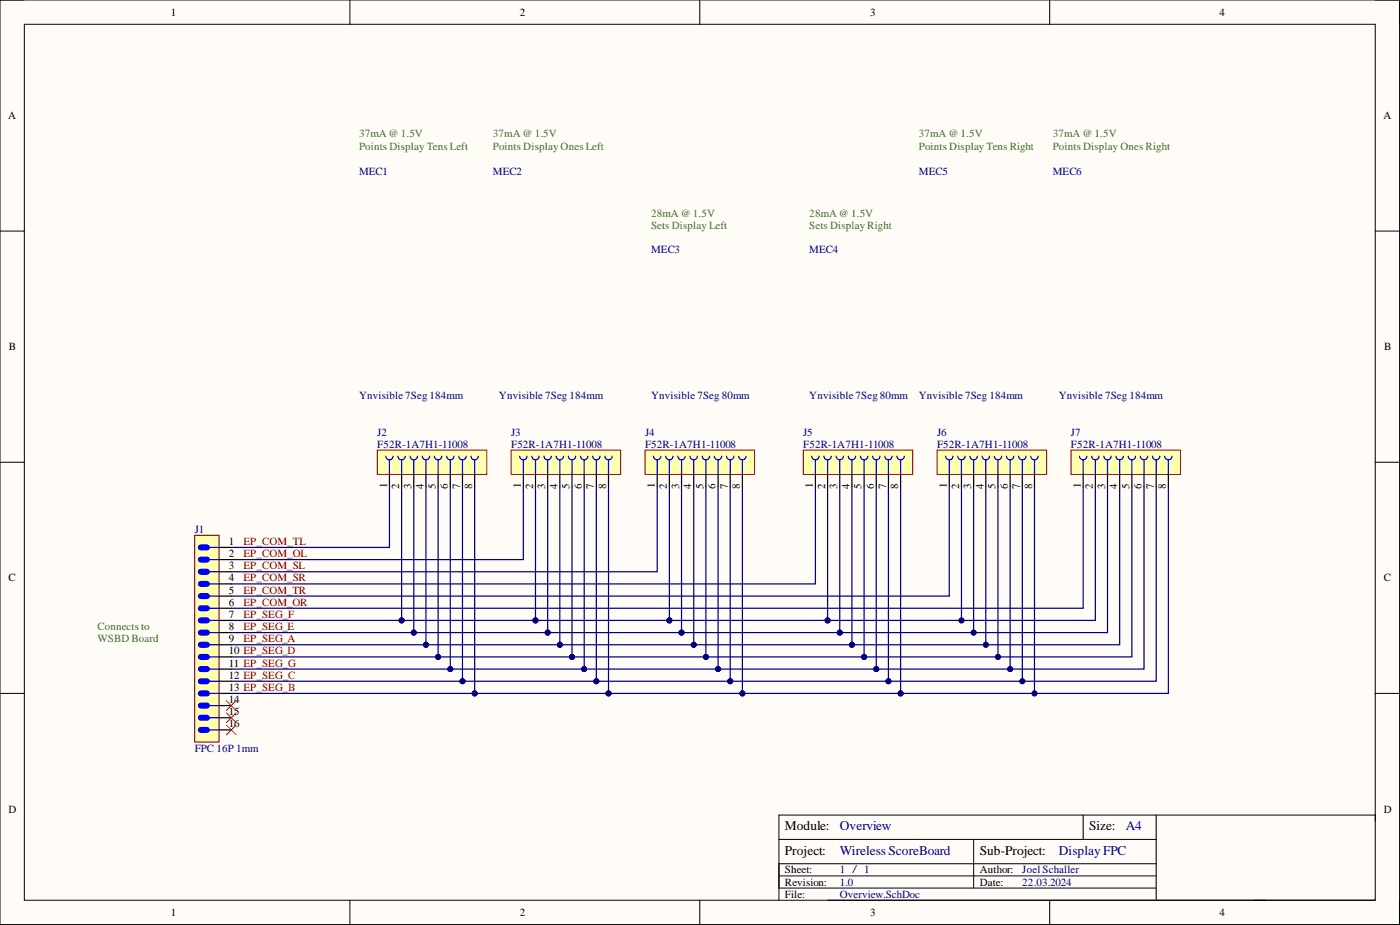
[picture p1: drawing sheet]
<svg xmlns="http://www.w3.org/2000/svg" width="292mm" height="193mm" viewBox="0 0 292 193" stroke-linecap="round" stroke-linejoin="round" font-family="sans-serif">
<path d="M0 0h292v192.9h-292z" fill-rule="evenodd" fill="#fffcf8"/>
<path d="M0 0h292v192.9h-292z" fill="none" stroke="#000" stroke-width=".21"/>
<path d="M5.1 5.1h281.8v182.7h-281.8z" fill-rule="evenodd" fill="#fffcf8"/>
<g fill="none" stroke="#000" stroke-width=".21">
<path d="M0 0h5.1M73 0v5.1M146 0v5.1M219 0v5.1M286.9 0h5.1v5.1M5.1 5.1h281.8v182.7h-281.8zM0 48.2h5.1M286.9 48.2h5.1M0 96.4h5.1M286.9 96.4h5.1M0 144.7h5.1M286.9 144.7h5.1"/>
<path d="M162.5 175.1h78.7M203.1 175.1v10.2M226 170v5.1M241.2 170v17.8M286.9 171.3v-1.3h-124.4v17.8M73 187.8v5.1M146 187.8v5.1M162.5 185.3h78.7M162.5 180.2h78.7M162.5 182.7h78.7M172.7 187.8h114.2M219 187.8v5.1"/>
<path d="M292 187.8v5.1"/>
</g>
<path d="M78.7 93.9h22.9v5.1h-22.9z" fill-rule="evenodd" fill="#ffffb0"/>
<path d="M78.7 93.9h22.9v5.1h-22.9z" fill="none" stroke="#800000" stroke-width=".21"/>
<g fill="none" stroke="#00f" stroke-width=".25">
<path d="M80.5 95.2a.76 .76 0 0 0 .8 .7 .76 .76 0 0 0 .7-.7M81.3 95.9v3.1M83 95.2a.76 .76 0 0 0 .8 .7 .76 .76 0 0 0 .8-.7M83.8 95.9v3.1M85.6 95.2a.76 .76 0 0 0 .7 .7 .76 .76 0 0 0 .8-.7M86.3 95.9v3.1M88.1 95.2a.76 .76 0 0 0 .8 .7 .76 .76 0 0 0 .7-.7M88.9 95.9v3.1M90.7 95.2a.76 .76 0 0 0 .7 .7 .76 .76 0 0 0 .8-.7M91.4 95.9v3.1M93.2 95.2a.76 .76 0 0 0 .8 .7 .76 .76 0 0 0 .7-.7M94 95.9v3.1"/>
<path d="M95.7 95.2a.76 .76 0 0 0 .8 .7 .76 .76 0 0 0 .8-.7M96.5 95.9v3.1M98.3 95.2a.76 .76 0 0 0 .7 .7 .76 .76 0 0 0 .8-.7M99 95.9v3.1"/>
</g>
<path d="M81.3 99v2.5M83.8 99v2.5M86.3 99v2.5M88.9 99v2.5M91.4 99v2.5M94 99v2.5M96.5 99v2.5M99 99v2.5" fill="none" stroke="#000" stroke-width=".25"/>
<path d="M40.6 111.7h5.1v43.1h-5.1z" fill-rule="evenodd" fill="#ffffb0"/>
<path d="M40.6 111.7h5.1v43.1h-5.1z" fill="none" stroke="#800000" stroke-width=".21"/>
<g fill="none" stroke="#00f" stroke-width=".25">
<path d="M43.2 114.2h2.5M43.2 116.7h2.5M43.2 119.3h2.5M43.2 121.8h2.5M43.2 124.4h2.5M43.2 126.9h2.5M43.2 129.4h2.5M43.2 132h2.5M43.2 134.5h2.5M43.2 137h2.5M43.2 139.6h2.5M43.2 142.1h2.5"/>
<path d="M43.2 144.7h2.5M43.2 147.2h2.5M43.2 149.7h2.5M43.2 152.3h2.5"/>
</g>
<g fill="none" stroke="#00f" stroke-width="1.3">
<path d="M41.9 114.2h1.3M41.9 116.7h1.3M41.9 119.3h1.3M41.9 121.8h1.3M41.9 124.4h1.3M41.9 126.9h1.3M41.9 129.4h1.3M41.9 132h1.3M41.9 134.5h1.3M41.9 137h1.3M41.9 139.6h1.3M41.9 142.1h1.3"/>
<path d="M41.9 144.7h1.3M41.9 147.2h1.3M41.9 149.7h1.3M41.9 152.3h1.3"/>
</g>
<g fill="none" stroke="#000" stroke-width=".25">
<path d="M45.7 114.2h2.5M45.7 116.7h2.5M45.7 119.3h2.5M45.7 121.8h2.5M45.7 124.4h2.5M45.7 126.9h2.5M45.7 129.4h2.5M45.7 132h2.5M45.7 134.5h2.5M45.7 137h2.5M45.7 139.6h2.5M45.7 142.1h2.5"/>
<path d="M45.7 144.7h2.5M45.7 147.2h2.5M45.7 149.7h2.5M45.7 152.3h2.5"/>
</g>
<path d="M47.2 146.2l2.1 2M47.2 148.7l2.1 2M47.2 151.3l2.1 2M49.3 146.2l-2.1 2M49.3 148.7l-2.1 2M49.3 151.3l-2.1 2" fill="none" stroke="#f00" stroke-width=".21"/>
<path d="M106.6 93.9h22.9v5.1h-22.9z" fill-rule="evenodd" fill="#ffffb0"/>
<path d="M106.6 93.9h22.9v5.1h-22.9z" fill="none" stroke="#800000" stroke-width=".21"/>
<g fill="none" stroke="#00f" stroke-width=".25">
<path d="M108.4 95.2a.76 .76 0 0 0 .8 .7 .76 .76 0 0 0 .8-.7M109.2 95.9v3.1M111 95.2a.76 .76 0 0 0 .7 .7 .76 .76 0 0 0 .8-.7M111.7 95.9v3.1M113.5 95.2a.76 .76 0 0 0 .8 .7 .76 .76 0 0 0 .7-.7M114.3 95.9v3.1M116 95.2a.76 .76 0 0 0 .8 .7 .76 .76 0 0 0 .8-.7M116.8 95.9v3.1M118.6 95.2a.76 .76 0 0 0 .7 .7 .76 .76 0 0 0 .8-.7M119.3 95.9v3.1M121.1 95.2a.76 .76 0 0 0 .8 .7 .76 .76 0 0 0 .7-.7M121.9 95.9v3.1"/>
<path d="M123.7 95.2a.76 .76 0 0 0 .7 .7 .76 .76 0 0 0 .8-.7M124.4 95.9v3.1M126.2 95.2a.76 .76 0 0 0 .8 .7 .76 .76 0 0 0 .7-.7M127 95.9v3.1"/>
</g>
<path d="M109.2 99v2.5M111.7 99v2.5M114.3 99v2.5M116.8 99v2.5M119.3 99v2.5M121.9 99v2.5M124.4 99v2.5M127 99v2.5" fill="none" stroke="#000" stroke-width=".25"/>
<path d="M134.6 93.9h22.8v5.1h-22.8z" fill-rule="evenodd" fill="#ffffb0"/>
<path d="M134.6 93.9h22.8v5.1h-22.8z" fill="none" stroke="#800000" stroke-width=".21"/>
<g fill="none" stroke="#00f" stroke-width=".25">
<path d="M136.4 95.2a.76 .76 0 0 0 .7 .7 .76 .76 0 0 0 .8-.7M137.1 95.9v3.1M138.9 95.2a.76 .76 0 0 0 .8 .7 .76 .76 0 0 0 .7-.7M139.7 95.9v3.1M141.4 95.2a.76 .76 0 0 0 .8 .7 .76 .76 0 0 0 .8-.7M142.2 95.9v3.1M144 95.2a.76 .76 0 0 0 .7 .7 .76 .76 0 0 0 .8-.7M144.7 95.9v3.1M146.5 95.2a.76 .76 0 0 0 .8 .7 .76 .76 0 0 0 .7-.7M147.3 95.9v3.1M149.1 95.2a.76 .76 0 0 0 .7 .7 .76 .76 0 0 0 .8-.7M149.8 95.9v3.1"/>
<path d="M151.6 95.2a.76 .76 0 0 0 .8 .7 .76 .76 0 0 0 .7-.7M152.4 95.9v3.1M154.1 95.2a.76 .76 0 0 0 .8 .7 .76 .76 0 0 0 .8-.7M154.9 95.9v3.1"/>
</g>
<path d="M137.1 99v2.5M139.7 99v2.5M142.2 99v2.5M144.7 99v2.5M147.3 99v2.5M149.8 99v2.5M152.4 99v2.5M154.9 99v2.5" fill="none" stroke="#000" stroke-width=".25"/>
<path d="M167.6 93.9h22.8v5.1h-22.8z" fill-rule="evenodd" fill="#ffffb0"/>
<path d="M167.6 93.9h22.8v5.1h-22.8z" fill="none" stroke="#800000" stroke-width=".21"/>
<g fill="none" stroke="#00f" stroke-width=".25">
<path d="M169.4 95.2a.76 .76 0 0 0 .7 .7 .76 .76 0 0 0 .8-.7M170.1 95.9v3.1M171.9 95.2a.76 .76 0 0 0 .8 .7 .76 .76 0 0 0 .7-.7M172.7 95.9v3.1M174.4 95.2a.76 .76 0 0 0 .8 .7 .76 .76 0 0 0 .8-.7M175.2 95.9v3.1M177 95.2a.76 .76 0 0 0 .7 .7 .76 .76 0 0 0 .8-.7M177.7 95.9v3.1M179.5 95.2a.76 .76 0 0 0 .8 .7 .76 .76 0 0 0 .7-.7M180.3 95.9v3.1M182.1 95.2a.76 .76 0 0 0 .7 .7 .76 .76 0 0 0 .8-.7M182.8 95.9v3.1"/>
<path d="M184.6 95.2a.76 .76 0 0 0 .8 .7 .76 .76 0 0 0 .7-.7M185.4 95.9v3.1M187.1 95.2a.76 .76 0 0 0 .8 .7 .76 .76 0 0 0 .8-.7M187.9 95.9v3.1"/>
</g>
<path d="M170.1 99v2.5M172.7 99v2.5M175.2 99v2.5M177.7 99v2.5M180.3 99v2.5M182.8 99v2.5M185.4 99v2.5M187.9 99v2.5" fill="none" stroke="#000" stroke-width=".25"/>
<path d="M195.5 93.9h22.9v5.1h-22.9z" fill-rule="evenodd" fill="#ffffb0"/>
<path d="M195.5 93.9h22.9v5.1h-22.9z" fill="none" stroke="#800000" stroke-width=".21"/>
<g fill="none" stroke="#00f" stroke-width=".25">
<path d="M197.3 95.2a.76 .76 0 0 0 .8 .7 .76 .76 0 0 0 .7-.7M198.1 95.9v3.1M199.8 95.2a.76 .76 0 0 0 .8 .7 .76 .76 0 0 0 .8-.7M200.6 95.9v3.1M202.4 95.2a.76 .76 0 0 0 .7 .7 .76 .76 0 0 0 .8-.7M203.1 95.9v3.1M204.9 95.2a.76 .76 0 0 0 .8 .7 .76 .76 0 0 0 .7-.7M205.7 95.9v3.1M207.5 95.2a.76 .76 0 0 0 .7 .7 .76 .76 0 0 0 .8-.7M208.2 95.9v3.1M210 95.2a.76 .76 0 0 0 .8 .7 .76 .76 0 0 0 .7-.7M210.8 95.9v3.1"/>
<path d="M212.5 95.2a.76 .76 0 0 0 .8 .7 .76 .76 0 0 0 .8-.7M213.3 95.9v3.1M215.1 95.2a.76 .76 0 0 0 .7 .7 .76 .76 0 0 0 .8-.7M215.8 95.9v3.1"/>
</g>
<path d="M198.1 99v2.5M200.6 99v2.5M203.1 99v2.5M205.7 99v2.5M208.2 99v2.5M210.8 99v2.5M213.3 99v2.5M215.8 99v2.5" fill="none" stroke="#000" stroke-width=".25"/>
<path d="M223.5 93.9h22.8v5.1h-22.8z" fill-rule="evenodd" fill="#ffffb0"/>
<path d="M223.5 93.9h22.8v5.1h-22.8z" fill="none" stroke="#800000" stroke-width=".21"/>
<g fill="none" stroke="#00f" stroke-width=".25">
<path d="M225.2 95.2a.76 .76 0 0 0 .8 .7 .76 .76 0 0 0 .8-.7M226 95.9v3.1M227.8 95.2a.76 .76 0 0 0 .7 .7 .76 .76 0 0 0 .8-.7M228.5 95.9v3.1M230.3 95.2a.76 .76 0 0 0 .8 .7 .76 .76 0 0 0 .7-.7M231.1 95.9v3.1M232.9 95.2a.76 .76 0 0 0 .7 .7 .76 .76 0 0 0 .8-.7M233.6 95.9v3.1M235.4 95.2a.76 .76 0 0 0 .8 .7 .76 .76 0 0 0 .7-.7M236.2 95.9v3.1M237.9 95.2a.76 .76 0 0 0 .8 .7 .76 .76 0 0 0 .8-.7M238.7 95.9v3.1"/>
<path d="M240.5 95.2a.76 .76 0 0 0 .7 .7 .76 .76 0 0 0 .8-.7M241.2 95.9v3.1M243 95.2a.76 .76 0 0 0 .8 .7 .76 .76 0 0 0 .7-.7M243.8 95.9v3.1"/>
</g>
<path d="M226 99v2.5M228.5 99v2.5M231.1 99v2.5M233.6 99v2.5M236.2 99v2.5M238.7 99v2.5M241.2 99v2.5M243.8 99v2.5" fill="none" stroke="#000" stroke-width=".25"/>
<path d="M81.3 101.5v12.7h-33.1M83.8 101.5v27.9" fill="none" stroke="#000080" stroke-width=".25"/>
<circle cx="83.8" cy="129.4" r=".51" fill="#000080"/>
<circle cx="83.8" cy="129.4" r=".51" fill="none" stroke="#000080" stroke-width=".21"/>
<path d="M86.3 101.5v30.5" fill="none" stroke="#000080" stroke-width=".25"/>
<circle cx="86.3" cy="132" r=".51" fill="#000080"/>
<circle cx="86.3" cy="132" r=".51" fill="none" stroke="#000080" stroke-width=".21"/>
<path d="M88.9 101.5v33" fill="none" stroke="#000080" stroke-width=".25"/>
<circle cx="88.9" cy="134.5" r=".51" fill="#000080"/>
<circle cx="88.9" cy="134.5" r=".51" fill="none" stroke="#000080" stroke-width=".21"/>
<path d="M91.4 101.5v35.5" fill="none" stroke="#000080" stroke-width=".25"/>
<circle cx="91.4" cy="137" r=".51" fill="#000080"/>
<circle cx="91.4" cy="137" r=".51" fill="none" stroke="#000080" stroke-width=".21"/>
<path d="M94 101.5v38.1" fill="none" stroke="#000080" stroke-width=".25"/>
<circle cx="94" cy="139.6" r=".51" fill="#000080"/>
<circle cx="94" cy="139.6" r=".51" fill="none" stroke="#000080" stroke-width=".21"/>
<path d="M96.5 101.5v40.6" fill="none" stroke="#000080" stroke-width=".25"/>
<circle cx="96.5" cy="142.1" r=".51" fill="#000080"/>
<circle cx="96.5" cy="142.1" r=".51" fill="none" stroke="#000080" stroke-width=".21"/>
<path d="M99 101.5v43.2" fill="none" stroke="#000080" stroke-width=".25"/>
<circle cx="99" cy="144.7" r=".51" fill="#000080"/>
<circle cx="99" cy="144.7" r=".51" fill="none" stroke="#000080" stroke-width=".21"/>
<path d="M48.2 144.7h50.8" fill="none" stroke="#000080" stroke-width=".25"/>
<circle cx="99" cy="144.7" r=".51" fill="#000080"/>
<circle cx="99" cy="144.7" r=".51" fill="none" stroke="#000080" stroke-width=".21"/>
<path d="M48.2 142.1h48.3" fill="none" stroke="#000080" stroke-width=".25"/>
<circle cx="96.5" cy="142.1" r=".51" fill="#000080"/>
<circle cx="96.5" cy="142.1" r=".51" fill="none" stroke="#000080" stroke-width=".21"/>
<path d="M48.2 139.6h45.8" fill="none" stroke="#000080" stroke-width=".25"/>
<circle cx="94" cy="139.6" r=".51" fill="#000080"/>
<circle cx="94" cy="139.6" r=".51" fill="none" stroke="#000080" stroke-width=".21"/>
<path d="M48.2 137h43.2" fill="none" stroke="#000080" stroke-width=".25"/>
<circle cx="91.4" cy="137" r=".51" fill="#000080"/>
<circle cx="91.4" cy="137" r=".51" fill="none" stroke="#000080" stroke-width=".21"/>
<path d="M48.2 134.5h40.7" fill="none" stroke="#000080" stroke-width=".25"/>
<circle cx="88.9" cy="134.5" r=".51" fill="#000080"/>
<circle cx="88.9" cy="134.5" r=".51" fill="none" stroke="#000080" stroke-width=".21"/>
<path d="M48.2 132h38.1" fill="none" stroke="#000080" stroke-width=".25"/>
<circle cx="86.3" cy="132" r=".51" fill="#000080"/>
<circle cx="86.3" cy="132" r=".51" fill="none" stroke="#000080" stroke-width=".21"/>
<path d="M48.2 129.4h35.6" fill="none" stroke="#000080" stroke-width=".25"/>
<circle cx="83.8" cy="129.4" r=".51" fill="#000080"/>
<circle cx="83.8" cy="129.4" r=".51" fill="none" stroke="#000080" stroke-width=".21"/>
<path d="M111.7 101.5v27.9" fill="none" stroke="#000080" stroke-width=".25"/>
<circle cx="111.7" cy="129.4" r=".51" fill="#000080"/>
<circle cx="111.7" cy="129.4" r=".51" fill="none" stroke="#000080" stroke-width=".21"/>
<path d="M114.3 101.5v30.5" fill="none" stroke="#000080" stroke-width=".25"/>
<circle cx="114.3" cy="132" r=".51" fill="#000080"/>
<circle cx="114.3" cy="132" r=".51" fill="none" stroke="#000080" stroke-width=".21"/>
<path d="M116.8 101.5v33" fill="none" stroke="#000080" stroke-width=".25"/>
<circle cx="116.8" cy="134.5" r=".51" fill="#000080"/>
<circle cx="116.8" cy="134.5" r=".51" fill="none" stroke="#000080" stroke-width=".21"/>
<path d="M119.3 101.5v35.5" fill="none" stroke="#000080" stroke-width=".25"/>
<circle cx="119.3" cy="137" r=".51" fill="#000080"/>
<circle cx="119.3" cy="137" r=".51" fill="none" stroke="#000080" stroke-width=".21"/>
<path d="M121.9 101.5v38.1" fill="none" stroke="#000080" stroke-width=".25"/>
<circle cx="121.9" cy="139.6" r=".51" fill="#000080"/>
<circle cx="121.9" cy="139.6" r=".51" fill="none" stroke="#000080" stroke-width=".21"/>
<path d="M124.4 101.5v40.6" fill="none" stroke="#000080" stroke-width=".25"/>
<circle cx="124.4" cy="142.1" r=".51" fill="#000080"/>
<circle cx="124.4" cy="142.1" r=".51" fill="none" stroke="#000080" stroke-width=".21"/>
<path d="M127 101.5v43.2" fill="none" stroke="#000080" stroke-width=".25"/>
<circle cx="127" cy="144.7" r=".51" fill="#000080"/>
<circle cx="127" cy="144.7" r=".51" fill="none" stroke="#000080" stroke-width=".21"/>
<path d="M83.8 129.4h27.9" fill="none" stroke="#000080" stroke-width=".25"/>
<circle cx="83.8" cy="129.4" r=".51" fill="#000080"/>
<circle cx="83.8" cy="129.4" r=".51" fill="none" stroke="#000080" stroke-width=".21"/>
<circle cx="111.7" cy="129.4" r=".51" fill="#000080"/>
<circle cx="111.7" cy="129.4" r=".51" fill="none" stroke="#000080" stroke-width=".21"/>
<path d="M86.3 132h28" fill="none" stroke="#000080" stroke-width=".25"/>
<circle cx="86.3" cy="132" r=".51" fill="#000080"/>
<circle cx="86.3" cy="132" r=".51" fill="none" stroke="#000080" stroke-width=".21"/>
<circle cx="114.3" cy="132" r=".51" fill="#000080"/>
<circle cx="114.3" cy="132" r=".51" fill="none" stroke="#000080" stroke-width=".21"/>
<path d="M88.9 134.5h27.9" fill="none" stroke="#000080" stroke-width=".25"/>
<circle cx="88.9" cy="134.5" r=".51" fill="#000080"/>
<circle cx="88.9" cy="134.5" r=".51" fill="none" stroke="#000080" stroke-width=".21"/>
<circle cx="116.8" cy="134.5" r=".51" fill="#000080"/>
<circle cx="116.8" cy="134.5" r=".51" fill="none" stroke="#000080" stroke-width=".21"/>
<path d="M91.4 137h27.9" fill="none" stroke="#000080" stroke-width=".25"/>
<circle cx="91.4" cy="137" r=".51" fill="#000080"/>
<circle cx="91.4" cy="137" r=".51" fill="none" stroke="#000080" stroke-width=".21"/>
<circle cx="119.3" cy="137" r=".51" fill="#000080"/>
<circle cx="119.3" cy="137" r=".51" fill="none" stroke="#000080" stroke-width=".21"/>
<path d="M94 139.6h27.9" fill="none" stroke="#000080" stroke-width=".25"/>
<circle cx="94" cy="139.6" r=".51" fill="#000080"/>
<circle cx="94" cy="139.6" r=".51" fill="none" stroke="#000080" stroke-width=".21"/>
<circle cx="121.9" cy="139.6" r=".51" fill="#000080"/>
<circle cx="121.9" cy="139.6" r=".51" fill="none" stroke="#000080" stroke-width=".21"/>
<path d="M96.5 142.1h27.9" fill="none" stroke="#000080" stroke-width=".25"/>
<circle cx="96.5" cy="142.1" r=".51" fill="#000080"/>
<circle cx="96.5" cy="142.1" r=".51" fill="none" stroke="#000080" stroke-width=".21"/>
<circle cx="124.4" cy="142.1" r=".51" fill="#000080"/>
<circle cx="124.4" cy="142.1" r=".51" fill="none" stroke="#000080" stroke-width=".21"/>
<path d="M99 144.7h28" fill="none" stroke="#000080" stroke-width=".25"/>
<circle cx="99" cy="144.7" r=".51" fill="#000080"/>
<circle cx="99" cy="144.7" r=".51" fill="none" stroke="#000080" stroke-width=".21"/>
<circle cx="127" cy="144.7" r=".51" fill="#000080"/>
<circle cx="127" cy="144.7" r=".51" fill="none" stroke="#000080" stroke-width=".21"/>
<path d="M139.7 101.5v27.9" fill="none" stroke="#000080" stroke-width=".25"/>
<circle cx="139.7" cy="129.4" r=".51" fill="#000080"/>
<circle cx="139.7" cy="129.4" r=".51" fill="none" stroke="#000080" stroke-width=".21"/>
<path d="M142.2 101.5v30.5" fill="none" stroke="#000080" stroke-width=".25"/>
<circle cx="142.2" cy="132" r=".51" fill="#000080"/>
<circle cx="142.2" cy="132" r=".51" fill="none" stroke="#000080" stroke-width=".21"/>
<path d="M144.7 101.5v33" fill="none" stroke="#000080" stroke-width=".25"/>
<circle cx="144.7" cy="134.5" r=".51" fill="#000080"/>
<circle cx="144.7" cy="134.5" r=".51" fill="none" stroke="#000080" stroke-width=".21"/>
<path d="M147.3 101.5v35.5" fill="none" stroke="#000080" stroke-width=".25"/>
<circle cx="147.3" cy="137" r=".51" fill="#000080"/>
<circle cx="147.3" cy="137" r=".51" fill="none" stroke="#000080" stroke-width=".21"/>
<path d="M149.8 101.5v38.1" fill="none" stroke="#000080" stroke-width=".25"/>
<circle cx="149.8" cy="139.6" r=".51" fill="#000080"/>
<circle cx="149.8" cy="139.6" r=".51" fill="none" stroke="#000080" stroke-width=".21"/>
<path d="M152.4 101.5v40.6" fill="none" stroke="#000080" stroke-width=".25"/>
<circle cx="152.4" cy="142.1" r=".51" fill="#000080"/>
<circle cx="152.4" cy="142.1" r=".51" fill="none" stroke="#000080" stroke-width=".21"/>
<path d="M154.9 101.5v43.2" fill="none" stroke="#000080" stroke-width=".25"/>
<circle cx="154.9" cy="144.7" r=".51" fill="#000080"/>
<circle cx="154.9" cy="144.7" r=".51" fill="none" stroke="#000080" stroke-width=".21"/>
<path d="M111.7 129.4h28" fill="none" stroke="#000080" stroke-width=".25"/>
<circle cx="111.7" cy="129.4" r=".51" fill="#000080"/>
<circle cx="111.7" cy="129.4" r=".51" fill="none" stroke="#000080" stroke-width=".21"/>
<circle cx="139.7" cy="129.4" r=".51" fill="#000080"/>
<circle cx="139.7" cy="129.4" r=".51" fill="none" stroke="#000080" stroke-width=".21"/>
<path d="M114.3 132h27.9" fill="none" stroke="#000080" stroke-width=".25"/>
<circle cx="114.3" cy="132" r=".51" fill="#000080"/>
<circle cx="114.3" cy="132" r=".51" fill="none" stroke="#000080" stroke-width=".21"/>
<circle cx="142.2" cy="132" r=".51" fill="#000080"/>
<circle cx="142.2" cy="132" r=".51" fill="none" stroke="#000080" stroke-width=".21"/>
<path d="M116.8 134.5h27.9" fill="none" stroke="#000080" stroke-width=".25"/>
<circle cx="116.8" cy="134.5" r=".51" fill="#000080"/>
<circle cx="116.8" cy="134.5" r=".51" fill="none" stroke="#000080" stroke-width=".21"/>
<circle cx="144.7" cy="134.5" r=".51" fill="#000080"/>
<circle cx="144.7" cy="134.5" r=".51" fill="none" stroke="#000080" stroke-width=".21"/>
<path d="M119.3 137h28" fill="none" stroke="#000080" stroke-width=".25"/>
<circle cx="119.3" cy="137" r=".51" fill="#000080"/>
<circle cx="119.3" cy="137" r=".51" fill="none" stroke="#000080" stroke-width=".21"/>
<circle cx="147.3" cy="137" r=".51" fill="#000080"/>
<circle cx="147.3" cy="137" r=".51" fill="none" stroke="#000080" stroke-width=".21"/>
<path d="M121.9 139.6h27.9" fill="none" stroke="#000080" stroke-width=".25"/>
<circle cx="121.9" cy="139.6" r=".51" fill="#000080"/>
<circle cx="121.9" cy="139.6" r=".51" fill="none" stroke="#000080" stroke-width=".21"/>
<circle cx="149.8" cy="139.6" r=".51" fill="#000080"/>
<circle cx="149.8" cy="139.6" r=".51" fill="none" stroke="#000080" stroke-width=".21"/>
<path d="M124.4 142.1h28" fill="none" stroke="#000080" stroke-width=".25"/>
<circle cx="124.4" cy="142.1" r=".51" fill="#000080"/>
<circle cx="124.4" cy="142.1" r=".51" fill="none" stroke="#000080" stroke-width=".21"/>
<circle cx="152.4" cy="142.1" r=".51" fill="#000080"/>
<circle cx="152.4" cy="142.1" r=".51" fill="none" stroke="#000080" stroke-width=".21"/>
<path d="M127 144.7h27.9" fill="none" stroke="#000080" stroke-width=".25"/>
<circle cx="127" cy="144.7" r=".51" fill="#000080"/>
<circle cx="127" cy="144.7" r=".51" fill="none" stroke="#000080" stroke-width=".21"/>
<circle cx="154.9" cy="144.7" r=".51" fill="#000080"/>
<circle cx="154.9" cy="144.7" r=".51" fill="none" stroke="#000080" stroke-width=".21"/>
<path d="M172.7 101.5v27.9" fill="none" stroke="#000080" stroke-width=".25"/>
<circle cx="172.7" cy="129.4" r=".51" fill="#000080"/>
<circle cx="172.7" cy="129.4" r=".51" fill="none" stroke="#000080" stroke-width=".21"/>
<path d="M175.2 101.5v30.5" fill="none" stroke="#000080" stroke-width=".25"/>
<circle cx="175.2" cy="132" r=".51" fill="#000080"/>
<circle cx="175.2" cy="132" r=".51" fill="none" stroke="#000080" stroke-width=".21"/>
<path d="M177.7 101.5v33" fill="none" stroke="#000080" stroke-width=".25"/>
<circle cx="177.7" cy="134.5" r=".51" fill="#000080"/>
<circle cx="177.7" cy="134.5" r=".51" fill="none" stroke="#000080" stroke-width=".21"/>
<path d="M180.3 101.5v35.5" fill="none" stroke="#000080" stroke-width=".25"/>
<circle cx="180.3" cy="137" r=".51" fill="#000080"/>
<circle cx="180.3" cy="137" r=".51" fill="none" stroke="#000080" stroke-width=".21"/>
<path d="M182.8 101.5v38.1" fill="none" stroke="#000080" stroke-width=".25"/>
<circle cx="182.8" cy="139.6" r=".51" fill="#000080"/>
<circle cx="182.8" cy="139.6" r=".51" fill="none" stroke="#000080" stroke-width=".21"/>
<path d="M185.4 101.5v40.6" fill="none" stroke="#000080" stroke-width=".25"/>
<circle cx="185.4" cy="142.1" r=".51" fill="#000080"/>
<circle cx="185.4" cy="142.1" r=".51" fill="none" stroke="#000080" stroke-width=".21"/>
<path d="M187.9 101.5v43.2" fill="none" stroke="#000080" stroke-width=".25"/>
<circle cx="187.9" cy="144.7" r=".51" fill="#000080"/>
<circle cx="187.9" cy="144.7" r=".51" fill="none" stroke="#000080" stroke-width=".21"/>
<path d="M139.7 129.4h33" fill="none" stroke="#000080" stroke-width=".25"/>
<circle cx="139.7" cy="129.4" r=".51" fill="#000080"/>
<circle cx="139.7" cy="129.4" r=".51" fill="none" stroke="#000080" stroke-width=".21"/>
<circle cx="172.7" cy="129.4" r=".51" fill="#000080"/>
<circle cx="172.7" cy="129.4" r=".51" fill="none" stroke="#000080" stroke-width=".21"/>
<path d="M142.2 132h33" fill="none" stroke="#000080" stroke-width=".25"/>
<circle cx="142.2" cy="132" r=".51" fill="#000080"/>
<circle cx="142.2" cy="132" r=".51" fill="none" stroke="#000080" stroke-width=".21"/>
<circle cx="175.2" cy="132" r=".51" fill="#000080"/>
<circle cx="175.2" cy="132" r=".51" fill="none" stroke="#000080" stroke-width=".21"/>
<path d="M144.7 134.5h33" fill="none" stroke="#000080" stroke-width=".25"/>
<circle cx="144.7" cy="134.5" r=".51" fill="#000080"/>
<circle cx="144.7" cy="134.5" r=".51" fill="none" stroke="#000080" stroke-width=".21"/>
<circle cx="177.7" cy="134.5" r=".51" fill="#000080"/>
<circle cx="177.7" cy="134.5" r=".51" fill="none" stroke="#000080" stroke-width=".21"/>
<path d="M147.3 137h33" fill="none" stroke="#000080" stroke-width=".25"/>
<circle cx="147.3" cy="137" r=".51" fill="#000080"/>
<circle cx="147.3" cy="137" r=".51" fill="none" stroke="#000080" stroke-width=".21"/>
<circle cx="180.3" cy="137" r=".51" fill="#000080"/>
<circle cx="180.3" cy="137" r=".51" fill="none" stroke="#000080" stroke-width=".21"/>
<path d="M149.8 139.6h33" fill="none" stroke="#000080" stroke-width=".25"/>
<circle cx="149.8" cy="139.6" r=".51" fill="#000080"/>
<circle cx="149.8" cy="139.6" r=".51" fill="none" stroke="#000080" stroke-width=".21"/>
<circle cx="182.8" cy="139.6" r=".51" fill="#000080"/>
<circle cx="182.8" cy="139.6" r=".51" fill="none" stroke="#000080" stroke-width=".21"/>
<path d="M152.4 142.1h33" fill="none" stroke="#000080" stroke-width=".25"/>
<circle cx="152.4" cy="142.1" r=".51" fill="#000080"/>
<circle cx="152.4" cy="142.1" r=".51" fill="none" stroke="#000080" stroke-width=".21"/>
<circle cx="185.4" cy="142.1" r=".51" fill="#000080"/>
<circle cx="185.4" cy="142.1" r=".51" fill="none" stroke="#000080" stroke-width=".21"/>
<path d="M154.9 144.7h33" fill="none" stroke="#000080" stroke-width=".25"/>
<circle cx="154.9" cy="144.7" r=".51" fill="#000080"/>
<circle cx="154.9" cy="144.7" r=".51" fill="none" stroke="#000080" stroke-width=".21"/>
<circle cx="187.9" cy="144.7" r=".51" fill="#000080"/>
<circle cx="187.9" cy="144.7" r=".51" fill="none" stroke="#000080" stroke-width=".21"/>
<path d="M200.6 101.5v27.9" fill="none" stroke="#000080" stroke-width=".25"/>
<circle cx="200.6" cy="129.4" r=".51" fill="#000080"/>
<circle cx="200.6" cy="129.4" r=".51" fill="none" stroke="#000080" stroke-width=".21"/>
<path d="M203.1 101.5v30.5" fill="none" stroke="#000080" stroke-width=".25"/>
<circle cx="203.1" cy="132" r=".51" fill="#000080"/>
<circle cx="203.1" cy="132" r=".51" fill="none" stroke="#000080" stroke-width=".21"/>
<path d="M205.7 101.5v33" fill="none" stroke="#000080" stroke-width=".25"/>
<circle cx="205.7" cy="134.5" r=".51" fill="#000080"/>
<circle cx="205.7" cy="134.5" r=".51" fill="none" stroke="#000080" stroke-width=".21"/>
<path d="M208.2 101.5v35.5" fill="none" stroke="#000080" stroke-width=".25"/>
<circle cx="208.2" cy="137" r=".51" fill="#000080"/>
<circle cx="208.2" cy="137" r=".51" fill="none" stroke="#000080" stroke-width=".21"/>
<path d="M210.8 101.5v38.1" fill="none" stroke="#000080" stroke-width=".25"/>
<circle cx="210.8" cy="139.6" r=".51" fill="#000080"/>
<circle cx="210.8" cy="139.6" r=".51" fill="none" stroke="#000080" stroke-width=".21"/>
<path d="M213.3 101.5v40.6" fill="none" stroke="#000080" stroke-width=".25"/>
<circle cx="213.3" cy="142.1" r=".51" fill="#000080"/>
<circle cx="213.3" cy="142.1" r=".51" fill="none" stroke="#000080" stroke-width=".21"/>
<path d="M215.8 101.5v43.2" fill="none" stroke="#000080" stroke-width=".25"/>
<circle cx="215.8" cy="144.7" r=".51" fill="#000080"/>
<circle cx="215.8" cy="144.7" r=".51" fill="none" stroke="#000080" stroke-width=".21"/>
<path d="M109.2 101.5v15.2h-61M137.1 101.5v17.8h-88.9M170.1 101.5v20.3h-121.9M198.1 101.5v22.9h-149.9M226 101.5v25.4h-177.8M228.5 101.5v27.9h-55.8" fill="none" stroke="#000080" stroke-width=".25"/>
<circle cx="172.7" cy="129.4" r=".51" fill="#000080"/>
<circle cx="172.7" cy="129.4" r=".51" fill="none" stroke="#000080" stroke-width=".21"/>
<circle cx="200.6" cy="129.4" r=".51" fill="#000080"/>
<circle cx="200.6" cy="129.4" r=".51" fill="none" stroke="#000080" stroke-width=".21"/>
<path d="M231.1 101.5v30.5h-55.9" fill="none" stroke="#000080" stroke-width=".25"/>
<circle cx="175.2" cy="132" r=".51" fill="#000080"/>
<circle cx="175.2" cy="132" r=".51" fill="none" stroke="#000080" stroke-width=".21"/>
<circle cx="203.1" cy="132" r=".51" fill="#000080"/>
<circle cx="203.1" cy="132" r=".51" fill="none" stroke="#000080" stroke-width=".21"/>
<path d="M233.6 101.5v33h-55.9" fill="none" stroke="#000080" stroke-width=".25"/>
<circle cx="177.7" cy="134.5" r=".51" fill="#000080"/>
<circle cx="177.7" cy="134.5" r=".51" fill="none" stroke="#000080" stroke-width=".21"/>
<circle cx="205.7" cy="134.5" r=".51" fill="#000080"/>
<circle cx="205.7" cy="134.5" r=".51" fill="none" stroke="#000080" stroke-width=".21"/>
<path d="M236.2 101.5v35.5h-55.9" fill="none" stroke="#000080" stroke-width=".25"/>
<circle cx="180.3" cy="137" r=".51" fill="#000080"/>
<circle cx="180.3" cy="137" r=".51" fill="none" stroke="#000080" stroke-width=".21"/>
<circle cx="208.2" cy="137" r=".51" fill="#000080"/>
<circle cx="208.2" cy="137" r=".51" fill="none" stroke="#000080" stroke-width=".21"/>
<path d="M238.7 101.5v38.1h-55.9" fill="none" stroke="#000080" stroke-width=".25"/>
<circle cx="182.8" cy="139.6" r=".51" fill="#000080"/>
<circle cx="182.8" cy="139.6" r=".51" fill="none" stroke="#000080" stroke-width=".21"/>
<circle cx="210.8" cy="139.6" r=".51" fill="#000080"/>
<circle cx="210.8" cy="139.6" r=".51" fill="none" stroke="#000080" stroke-width=".21"/>
<path d="M241.2 101.5v40.6h-55.8" fill="none" stroke="#000080" stroke-width=".25"/>
<circle cx="185.4" cy="142.1" r=".51" fill="#000080"/>
<circle cx="185.4" cy="142.1" r=".51" fill="none" stroke="#000080" stroke-width=".21"/>
<circle cx="213.3" cy="142.1" r=".51" fill="#000080"/>
<circle cx="213.3" cy="142.1" r=".51" fill="none" stroke="#000080" stroke-width=".21"/>
<path d="M243.8 101.5v43.2h-55.9" fill="none" stroke="#000080" stroke-width=".25"/>
<circle cx="187.9" cy="144.7" r=".51" fill="#000080"/>
<circle cx="187.9" cy="144.7" r=".51" fill="none" stroke="#000080" stroke-width=".21"/>
<circle cx="215.8" cy="144.7" r=".51" fill="#000080"/>
<circle cx="215.8" cy="144.7" r=".51" fill="none" stroke="#000080" stroke-width=".21"/>
<g font-size="2.8">
<text x="163.8" y="173.3">Module:</text>
<text x="227.3" y="173.3">Size:</text>
<text x="163.8" y="178.3">Project:</text>
<text x="204.4" y="178.3">Sub-Project:</text>
</g>
<g font-size="2.8" fill="#000080">
<text x="175.2" y="173.3">Overview</text>
<text x="234.9" y="173.3">A4</text>
<text x="175.2" y="178.3">Wireless ScoreBoard</text>
<text x="220.9" y="178.3">DisplayFPC</text>
</g>
<g font-size="2.3">
<text x="35.6" y="3.3">1</text>
<text x="108.4" y="3.3">2</text>
<text x="181.6" y="3.3">3</text>
<text x="254.4" y="3.3">4</text>
<text x="1.7" y="24.9">A</text>
<text x="288.6" y="24.9">A</text>
<text x="1.9" y="73.1">B</text>
<text x="288.8" y="73.1">B</text>
<text x="80.7" y="101.9" transform="rotate(-90 80.7 101.9)">1</text>
<text x="85.8" y="101.9" transform="rotate(-90 85.8 101.9)">3</text>
<text x="108.7" y="101.9" transform="rotate(-90 108.7 101.9)">1</text>
<text x="113.8" y="101.9" transform="rotate(-90 113.8 101.9)">3</text>
<text x="136.6" y="101.9" transform="rotate(-90 136.6 101.9)">1</text>
<text x="141.7" y="101.9" transform="rotate(-90 141.7 101.9)">3</text>
<text x="169.6" y="101.9" transform="rotate(-90 169.6 101.9)">1</text>
<text x="174.7" y="101.9" transform="rotate(-90 174.7 101.9)">3</text>
<text x="197.6" y="101.9" transform="rotate(-90 197.6 101.9)">1</text>
<text x="202.6" y="101.9" transform="rotate(-90 202.6 101.9)">3</text>
<text x="225.5" y="101.9" transform="rotate(-90 225.5 101.9)">1</text>
<text x="230.6" y="101.9" transform="rotate(-90 230.6 101.9)">3</text>
<text x="83.3" y="102" transform="rotate(-90 83.3 102)">2</text>
<text x="88.4" y="102.1" transform="rotate(-90 88.4 102.1)">4</text>
<text x="90.9" y="102" transform="rotate(-90 90.9 102)">5</text>
<text x="93.4" y="102" transform="rotate(-90 93.4 102)">6</text>
<text x="96" y="102" transform="rotate(-90 96 102)">7</text>
<text x="98.5" y="102" transform="rotate(-90 98.5 102)">8</text>
<text x="111.2" y="102" transform="rotate(-90 111.2 102)">2</text>
<text x="116.3" y="102.1" transform="rotate(-90 116.3 102.1)">4</text>
<text x="118.8" y="102" transform="rotate(-90 118.8 102)">5</text>
<text x="121.4" y="102" transform="rotate(-90 121.4 102)">6</text>
<text x="123.9" y="102" transform="rotate(-90 123.9 102)">7</text>
<text x="126.5" y="102" transform="rotate(-90 126.5 102)">8</text>
<text x="139.2" y="102" transform="rotate(-90 139.2 102)">2</text>
<text x="144.2" y="102.1" transform="rotate(-90 144.2 102.1)">4</text>
<text x="146.8" y="102" transform="rotate(-90 146.8 102)">5</text>
<text x="149.3" y="102" transform="rotate(-90 149.3 102)">6</text>
<text x="151.8" y="102" transform="rotate(-90 151.8 102)">7</text>
<text x="154.4" y="102" transform="rotate(-90 154.4 102)">8</text>
<text x="172.2" y="102" transform="rotate(-90 172.2 102)">2</text>
<text x="177.2" y="102.1" transform="rotate(-90 177.2 102.1)">4</text>
<text x="179.8" y="102" transform="rotate(-90 179.8 102)">5</text>
<text x="182.3" y="102" transform="rotate(-90 182.3 102)">6</text>
<text x="184.9" y="102" transform="rotate(-90 184.9 102)">7</text>
<text x="187.4" y="102" transform="rotate(-90 187.4 102)">8</text>
<text x="200.1" y="102" transform="rotate(-90 200.1 102)">2</text>
<text x="205.2" y="102.1" transform="rotate(-90 205.2 102.1)">4</text>
<text x="207.7" y="102" transform="rotate(-90 207.7 102)">5</text>
<text x="210.3" y="102" transform="rotate(-90 210.3 102)">6</text>
<text x="212.8" y="102" transform="rotate(-90 212.8 102)">7</text>
<text x="215.3" y="102" transform="rotate(-90 215.3 102)">8</text>
<text x="228" y="102" transform="rotate(-90 228 102)">2</text>
<text x="233.1" y="102.1" transform="rotate(-90 233.1 102.1)">4</text>
<text x="235.6" y="102" transform="rotate(-90 235.6 102)">5</text>
<text x="238.2" y="102" transform="rotate(-90 238.2 102)">6</text>
<text x="240.7" y="102" transform="rotate(-90 240.7 102)">7</text>
<text x="243.3" y="102" transform="rotate(-90 243.3 102)">8</text>
<text x="47.7" y="113.7">1</text>
<text x="47.7" y="116.2">2</text>
<text x="47.7" y="118.8">3</text>
<text x="1.8" y="121.3">C</text>
<text x="47.7" y="121.3">4</text>
<text x="47.7" y="123.8">5</text>
<text x="288.7" y="121.3">C</text>
<text x="47.7" y="126.4">6</text>
<text x="47.7" y="128.9">7</text>
<text x="47.7" y="131.5">8</text>
<text x="47.7" y="134">9</text>
<text x="47.7" y="136.5">10 EP_SEG_D</text>
<text x="47.7" y="139.1">11 EP_SEG_G</text>
<text x="47.7" y="141.6">12 EP_SEG_C</text>
<text x="47.7" y="144.2">13 EP_SEG_B</text>
<text x="47.7" y="146.7">14</text>
<text x="47.7" y="149.2">15</text>
<text x="47.7" y="151.8">16</text>
<text x="1.8" y="169.5">D</text>
<text x="288.7" y="169.5">D</text>
<text x="163.8" y="184.8">Revision:</text>
<text x="163.8" y="182.2">Sheet:</text>
<text x="204.4" y="184.8">Date:</text>
<text x="204.4" y="182.2">Author:</text>
<text x="35.6" y="191.1">1</text>
<text x="108.4" y="191.1">2</text>
<text x="163.8" y="187.3">File:</text>
<text x="181.6" y="191.1">3</text>
<text x="254.4" y="191.1">4</text>
</g>
<g font-size="2.3" fill="#38761d">
<text x="74.9" y="28.7">37mA @ 1.5V</text>
<text x="102.8" y="28.7">37mA @ 1.5V</text>
<text x="191.7" y="28.7">37mA @ 1.5V</text>
<text x="219.6" y="28.7">37mA @ 1.5V</text>
<text x="74.9" y="31.2">Points Display Tens Left</text>
<text x="102.8" y="31.2">Points Display Ones Left</text>
<text x="191.7" y="31.2">Points Display Tens Right</text>
<text x="219.6" y="31.2">Points Display Ones Right</text>
<text x="135.9" y="47.7">Sets Display Left</text>
<text x="135.9" y="45.2">28mA @ 1.5V</text>
<text x="168.9" y="47.7">Sets Display Right</text>
<text x="168.9" y="45.2">28mA @ 1.5V</text>
<text x="20.3" y="131.5">Connects to</text>
<text x="20.3" y="134">WSBD Board</text>
</g>
<g font-size="2.3" fill="#000080">
<text x="74.9" y="36.5">MEC1</text>
<text x="102.8" y="36.5">MEC2</text>
<text x="191.7" y="36.5">MEC5</text>
<text x="219.6" y="36.5">MEC6</text>
<text x="135.9" y="52.7">MEC3</text>
<text x="168.9" y="52.7">MEC4</text>
<text x="74.9" y="83.2">Ynvisible 7Seg 184mm</text>
<text x="104.1" y="83.2">Ynvisible 7Seg 184mm</text>
<text x="135.9" y="83.2">Ynvisible 7Seg 80mm</text>
<text x="168.9" y="83.2">Ynvisible 7Seg 80mm</text>
<text x="191.7" y="83.2">Ynvisible 7Seg 184mm</text>
<text x="220.9" y="83.2">Ynvisible 7Seg 184mm</text>
<text x="78.7" y="90.9">J2</text>
<text x="78.7" y="93.4">F52R-1A7H1-11008</text>
<text x="106.6" y="90.9">J3</text>
<text x="106.6" y="93.4">F52R-1A7H1-11008</text>
<text x="134.6" y="90.9">J4</text>
<text x="134.6" y="93.4">F52R-1A7H1-11008</text>
<text x="167.6" y="90.9">J5</text>
<text x="167.6" y="93.4">F52R-1A7H1-11008</text>
<text x="195.5" y="90.9">J6</text>
<text x="195.5" y="93.4">F52R-1A7H1-11008</text>
<text x="223.5" y="90.9">J7</text>
<text x="223.5" y="93.4">F52R-1A7H1-11008</text>
<text x="40.6" y="111.2">J1</text>
<text x="40.6" y="156.8">FPC 16P 1mm</text>
<text x="175.2" y="182.2">1 / 1</text>
<text x="175.2" y="184.8">1.0</text>
<text x="213.3" y="184.8">22.03.2024</text>
<text x="213.3" y="182.2">Joel Schaller</text>
<text x="175.2" y="187.3">Overview.SchDoc</text>
</g>
<g font-size="2.3" fill="#800000">
<text x="50.8" y="113.7">EP_COM_TL</text>
<text x="50.8" y="116.2">EP_COM_OL</text>
<text x="50.8" y="118.8">EP_COM_SL</text>
<text x="50.8" y="121.3">EP_COM_SR</text>
<text x="50.8" y="123.8">EP_COM_TR</text>
<text x="50.8" y="128.9">EP_SEG_F</text>
<text x="50.8" y="131.5">EP_SEG_E</text>
<text x="50.8" y="126.4">EP_COM_OR</text>
<text x="50.8" y="134">EP_SEG_A</text>
</g>
</svg>
